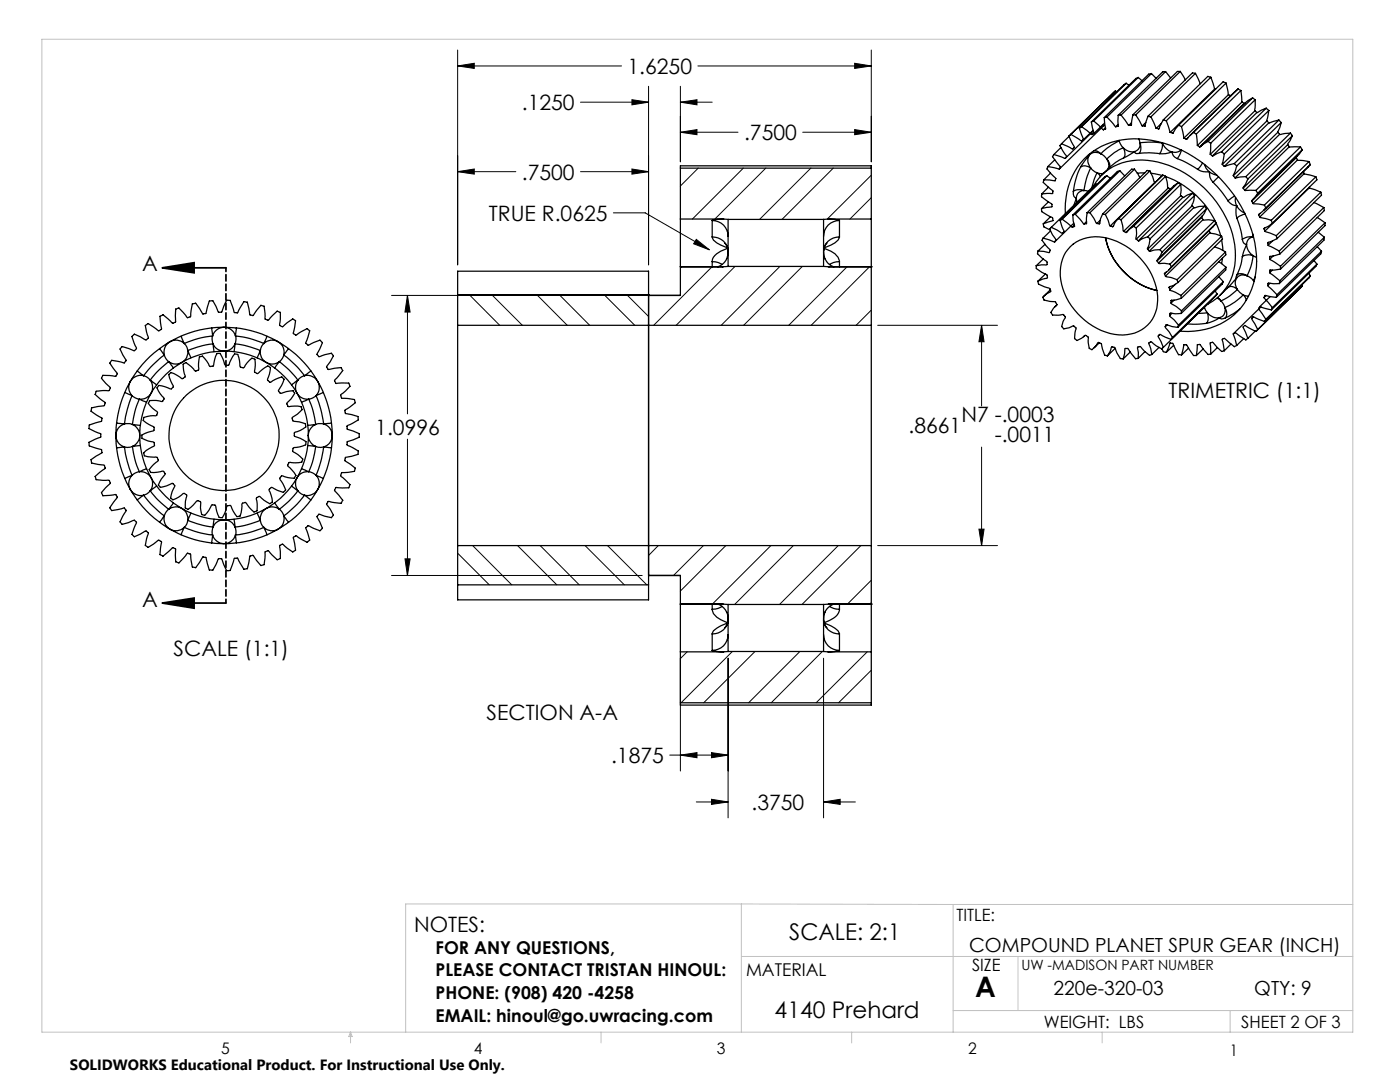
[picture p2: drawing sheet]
<svg xmlns="http://www.w3.org/2000/svg" width="279mm" height="216mm" viewBox="0 0 279 216" stroke-linecap="round" stroke-linejoin="round" font-family="sans-serif">
<g fill="none" stroke="#c0c0c0" stroke-width=".2">
<path d="M8.4 7.8h261.6v198.2h-261.6zM148 180.4v25.6M148 180.4h-67v25.6M148 190.9h122M148 180.4l42.2 .1M190.2 180.5v25.5M190.2 180.5h79.8M203.2 190.9v10.7M70 206v2.1M70 206l.3 .8h-.7zM119.9 206v2.1M170 206v2.1"/>
<path d="M190.2 201.6h79.8M220 206v2.1M245.5 201.6v4.4"/>
</g>
<path d="M32.4 53.4h12.7M32.4 53.4l6.3-1v2zM32.4 120.3h12.7M32.4 120.3l6.3-1v2.1z" fill="none" stroke="#000" stroke-width=".35"/>
<g fill="none" stroke="#000" stroke-width=".2">
<path d="M91.3 10v42.8M91.3 13.2h32.7M91.3 13.2l3.4-.6v1.1zM126.1 19.9l3.3 .5-3.3 .5zM129.4 17.2v35.6M135.8 17.2v15.1M139.3 13.2h34.6M170.6 12.6l3.3 .6-3.3 .5zM173.9 10v22.3M91.3 34.3h11.6M91.3 34.3l3.4-.6v1zM115.9 34.3h13.5"/>
<path d="M115.9 20.4h13.5M126.1 33.7l3.3 .6-3.3 .4zM135.8 20.4h6.3M135.8 26.4h11.5M135.8 20.4l3.3-.5v1zM135.8 26.4l3.3-.5v1zM139.3 33.5l-3.5 3.6M148.3 33.5l-10.1 10.2M152.8 33.5l-10.1 10.2M160.2 26.4h13.7M161.8 33.5l-10.2 10.3M166.3 33.5l-10.2 10.3"/>
<path d="M170.6 25.9l3.3 .5-3.3 .5zM173.9 35l-8.8 8.7M173.9 39.4l-4.3 4.3M78.1 58.9h50.1M81.3 58.9v23.7M81.3 58.9l.5 3.4h-1zM93.7 58.8l6 6.1M98.2 58.8l6 6.1M107.2 58.8l6 6.1M111.7 58.8l6 6.1M120.6 58.8l6.1 6.1M122.4 42.5h6.4l12.8 7.3"/>
<path d="M125.1 58.8l4.3 4.3M139 47.8l2.6 2-3.2-1.2zM142.1 53.2l-11.6 11.7M146.7 53.2l-11.8 11.7M155.6 53.2l-11.7 11.7M160.1 53.2l-11.7 11.7M169.1 53.2l-11.7 11.7M173.5 53.2l-11.6 11.7M173.9 61.9l-3 3M175.2 64.9h23.9M195.9 64.9l.5 3.3h-1zM195.9 64.9v16.1"/>
<path d="M81.3 87.6v27.2M195.9 89.2v19.7M78.1 114.8h50.1M80.8 111.5h1l-.5 3.3zM91.3 110.4l6.3 6.3M94.3 108.9l7.8 7.8M103.3 108.9l7.8 7.8M107.8 108.9l7.8 7.8M116.8 108.9l7.8 7.8M121.2 108.9l7.9 7.8M131.4 108.9l-2 1.9M140.4 108.9l-6 5.9"/>
<path d="M144.9 108.9l-9.1 9M153.8 108.9l-11.6 11.6M158.3 108.9l-11.7 11.7M167.3 108.9l-11.7 11.7M171.8 108.9l-11.7 11.7M173.9 115.8l-4.8 4.7M175.2 108.9h23.9M195.4 105.6h1l-.5 3.3zM135.8 131.3v22.5M137.1 130.1l-1.3 1.3M145.3 131.3v31.9M146.2 130l-10.3 10.2"/>
<path d="M150.7 130l-10.3 10.2M159.6 130l-10.2 10.2M164.1 130l-10.2 10.2M164.4 131.3v31.9M173.1 130.1l-10.2 10.1M173.9 120.3l-.3 .2M173.9 133.7l-6.5 6.5M133.7 150.7h11.6M135.8 150.7l3.3-.5v1zM142 159.5l3.3 .5-3.3 .5zM142 150.2l3.3 .5-3.3 .5zM139 160h6.3"/>
<path d="M164.4 160h6.3M164.4 160l3.3-.5v1z"/>
</g>
<path d="M45.1 53.4v66.9" fill="none" stroke="#000" stroke-width=".35" stroke-dasharray="1.3 .6" stroke-dashoffset=".5"/>
<g fill="#000">
<path d="M32.4 53.4l6.3-1v2zM32.4 120.3l6.3-1v2.1z"/>
<path d="M81.3 58.9l.5 3.4h-1zM80.8 111.5h1l-.5 3.3zM142 159.5l3.3 .5-3.3 .5zM164.4 160l3.3-.5v1zM135.8 150.7l3.3-.5v1zM142 150.2l3.3 .5-3.3 .5zM139 47.8l-.6 .8 3.2 1.2zM91.3 34.3l3.4-.6v1zM126.1 33.7l3.3 .6-3.3 .4zM126.1 19.9l3.3 .5-3.3 .5zM135.8 20.4l3.3-.5v1zM135.8 26.4l3.3-.5v1zM170.6 25.9l3.3 .5-3.3 .5zM91.3 13.2l3.4-.6v1.1zM170.6 12.6l3.3 .6-3.3 .5zM195.9 64.9l.5 3.3h-1zM195.4 105.6h1l-.5 3.3z"/>
</g>
<g fill="none" stroke="#000" stroke-width=".25">
<path d="M222.6 18.1l-.4 .4M222.6 18.1l-9.3 9.1M222.6 18.1l.3 .2M224.8 16.6l-9.4 9M224.8 16.6l-8.9 8.7M224.8 16.6l.5 .4M227.2 15.5l-.5 .1-8.9 8.7M227.2 15.5l-8.9 8.6M227.2 15.5l.7 .6M229.8 14.7l.9 .9M229.8 14.7l-.5 .1-8.9 8.7M229.8 14.7l-8.9 8.7"/>
<path d="M232.6 14.3l1 1.3M232.6 14.3h-.5l-8.9 8.7M232.6 14.3l-8.9 8.7M235.5 14.3l1.1 1.6M235.5 14.3h-.5l-8.9 8.6M235.5 14.3l-8.8 8.6M238.6 14.6l.9 2.1M238.6 14.6l-.6-.1-8.9 8.7M238.6 14.6l-8.9 8.7M241.7 15.4l.7 2.3M241.7 15.4l-.6-.2-8.9 8.7M241.7 15.4l-8.9 8.7"/>
<path d="M242.4 17.7l.2 .1M242.4 17.7l-8.9 8.7M244.7 16.6l.5 2.3M244.7 16.6l-.6-.3-8.9 8.7M244.7 16.6l-8.9 8.7M245.2 18.9l.4 .2M245.2 18.9l-8.9 8.7M246.4 18.3l-8.9 8.7M247.1 17.7l.5 .4M247.1 17.7l-8.9 8.7M247.1 17.7l-.6 .6M247.6 18.1l.3 2.3"/>
<path d="M247.6 18.1l-8.8 8.6M250 19.5l.5 .4M250 19.5l-1.3 .9-9 8.8M250 19.5l-8.9 8.7M250.5 19.9l-.1 2.2M250.5 19.9l-8.9 8.7M135.8 33.5v-.4h38.1v.4M207.9 38.7v.6l1.9 1.3 .1 .6-2 .4M208.3 35.9l-.1 .5 1.9 1.7v.3l-.1 .2-2.1 .1M209.1 33.2l-.1 .5 1.7 1.9-.1 .4-2.3-.1M209.1 33.2l2.3 .5M209.2 37.4l-1.3 1.3"/>
<path d="M209.7 34.5l-1.4 1.4M210.3 30.8l-.3 .5 1.6 1.9-.2 .5M210.3 30.8l2.3 .8M210.5 31.9l-1.4 1.3M211.7 29.4l-1.4 1.4M211.8 28.7l-.3 .4 1.4 2.1-.3 .4M213.3 27.2l1.1 2.2-.4 .3-2.2-1M213.3 27.2l.4-.4 2.2 1.3M213.4 27.2l-1.6 1.5M214.2 38.2v.1a.98 .98 0 0 0 .6 1.2M214.8 39.5l.1 .8M214.8 39.5l-.5 1.4"/>
<path d="M215.4 25.6l.8 2.3M215.7 33.3a15 15 0 0 0-1.5 4.9M215.7 33.3a1.71 1.71 0 0 1 2 .2M215.9 25.3l-.5 .3M215.9 25.3l2 1.5M216.2 27.9l-.3 .2M216.3 27.8l-.4 .3M216.3 38a2.16 2.16 0 0 0-2.1 .2M216.3 38l.9 .2M216.3 38a1.45 1.45 0 0 0-1.5 1.5M217.4 31l-1.7 2.3M217.4 31a2.11 2.11 0 0 0 .3 2.5"/>
<path d="M217.4 30.8v.2M217.7 33.5l.7 .7 .5 .3M217.7 33.5a14 14 0 0 0-1.4 4.5M217.8 24.3l.5 2.3M218.2 26l-2 1.9M218.2 37.2a10.6 10.6 0 0 1 10.8-5.2 20.9 20.9 0 0 1 16.6 13.5 13.3 13.3 0 0 1-.9 12 9.9 9.9 0 0 1-3.7 3.2M218.2 26.1l-5.6 5.5M218.3 24.1l-.5 .2M218.3 24.1l1.9 1.8M218.3 26.6l-.4 .2M218.3 26.5l-.4 .3M218.3 30.1l.7 .1 .7 .5"/>
<path d="M218.9 34.5l.7 .1h.6M218.9 34.5l.7 .7M218.9 34.5l-.6 1.4-.4 1.5M218.9 36.8l-.2-.1-8.9 8.7M219.7 30.7l.6 .4 .6 .7M219.7 30.7a1.72 1.72 0 0 0-2.3 .3M220 25h.3l-8.9 8.7M220.4 23.5l.3 2.2-.5 .2M220.5 24.6l-2.2 2M220.6 25.5l-.4 .4M220.9 31.8a1.83 1.83 0 0 1 .2 1.9M220.9 35.1l-.4 .2-8.9 8.7"/>
<path d="M220.9 31.8a1.34 1.34 0 0 1 .4 1.7M220.9 35.1l-8.9 8.6M220.9 35.1l.7 .5M220.9 23.4l-.5 .1M220.9 23.4l1.8 1.9M223.1 25.2l-.4 .1M223.1 25.2h.1M223.1 24.8l-.4 .5M223.2 23l-.1 2.2M223.3 28l.1 .1M223.4 28.1l.2 .5 .6 .9M223.4 28.1a12 12 0 0 0-3.7 2.6"/>
<path d="M223.5 34.1l1 1M223.5 34.1l-.5 .1-8.9 8.7M223.5 34.1l-8.9 8.7M223.7 23h-.5M223.7 23l1.6 2M224.2 29.5a2.34 2.34 0 0 0 2.3 .7M224.2 29.5a1.91 1.91 0 0 1 .1 2M224.2 29.5a10.1 10.1 0 0 0-3.3 2.3M224.3 31.5a9.8 9.8 0 0 0-2.9 1.9l-1.5 1.5M225.3 25h.4M225.8 25h-.1M225.8 24.5l-.5 .5"/>
<path d="M226.1 22.9l-.4 2.1M226.1 22.9h.6M226.4 33.8h-.6l-8.8 8.6M226.4 33.8l1.1 1.7M226.4 33.8l-8.9 8.6M226.5 30.2l-2.2 1.3M226.5 30.2l.1 .4h.7M226.7 22.9l1.3 2.2M227.3 27.7l.2 .8M227.3 30.6a13.1 13.1 0 0 1 4.1 .1M227.5 28.5a2.16 2.16 0 0 1-.2 2.1M227.5 28.5a15.9 15.9 0 0 1 4.5 0"/>
<path d="M227.5 28.5a1.53 1.53 0 0 1-1 1.7M228 25.1l.5 .1M228.5 34.5l-1.5 .1M228.5 25.1v.1M228.7 24.4l-.7 .7M229.1 23.2l-.6 2M229.1 23.2l.6 .1M229.5 34.1l-.5-.1-8.9 8.7M229.5 34.1l1 2.3M229.5 34.1l-8.9 8.7M229.7 23.3l1.1 2.3M229.7 34.6l2.3 .4"/>
<path d="M230.5 36.4l-8.9 8.7M230.5 36.4h.1M230.8 25.6l.4 .1M231.4 25.6l-.2 .1M231.8 24.6l-1 1M232 28.5h.1M232 28.5a3.1 3.1 0 0 0 1.9 1.8M232 28.5a2.79 2.79 0 0 1-.6 2.2M232.2 23.9l-1 1.8M232.2 23.9l.6 .2M232.6 35.2l-.5-.3-8.9 8.7M232.6 35.2l.6 2.3"/>
<path d="M232.6 35.2l-8.9 8.7M232.7 35.2a17.8 17.8 0 0 1 10.9 11.9M232.8 24.1l.7 2.3M233.2 37.5l.4 .2M233.2 37.5l-8.9 8.6M233.5 26.4l.5 .2M233.9 30.3l-1.3 .4h-1.2M233.9 30.3v.2a1.51 1.51 0 0 0 1 1.1M234.2 26.4l-.2 .2M234.2 37.1l-9.5 9.3M234.9 31.6l1.6 .7 2.5 1.5M235.1 36.5l.6 .3"/>
<path d="M235.1 36.5l-.9 .6M235.1 36.5l-8.9 8.7M235.2 25l-1.2 1.6M235.2 25l.6 .3M235.7 36.8v2.3M235.7 39.1l.4 .3M235.7 29.9l-.9 .5-.9-.1M235.7 36.8l-8.9 8.7M235.7 39.1l-8.9 8.6M235.8 25.3l.5 2.3M235.8 30l-.9 1.6M236.1 39.4l-8.9 8.6"/>
<path d="M236.3 27.6l.4 .2M237.2 27.4l-.5 .4M237.9 38.6l.5 .4M237.9 38.6l-1.8 .8M237.9 38.6l-8.8 8.6M238.2 26.4l-1.5 1.4M238.2 26.4l.6 .3M238.4 39l-.5 2.1M238.4 39l-8.9 8.7M238.8 26.7l.2 2.3M239 29l.4 .3M239 33.8l.1 .1a4.1 4.1 0 0 0 2.3 .4"/>
<path d="M240 32.5l-1 1.3M240.4 32.8l.3 .7 .7 .8M241.1 28.2l-1.7 1.1M241.1 28.2l.5 .4M241.4 34.3v.2a2.29 2.29 0 0 0 .7 1.9M241.4 34.3l.8 .5 .6 .1M241.5 30.8l.5 .3M241.6 28.6l-.1 2.2M242.1 36.4l1.6 1.7 1.4 2M243.2 35.3l-1.1 1.1M243.8 30.3l-1.8 .8M243.8 30.3l.5 .4"/>
<path d="M243.9 32.8l.4 .4M244.3 30.7l-.4 2.1M246.1 35.1l.4 .4M246.3 32.6l-2 .6M246.3 32.6l.5 .5M246.4 39.1l-1.3 1M246.6 39.4l-.1 .7 .3 .9M246.8 33.1l-.7 2M247.9 20.4l.4 .2M247.9 20.4l-8.9 8.6M248.1 37.5l.3 .5M248.3 20.6l-8.9 8.7"/>
<path d="M248.4 38h2.2M248.5 20.6h-.2M248.6 35.2l-2.1 .3M248.6 35.2l.4 .5M249 35.7l-.9 1.8M250.4 22.1l.5 .3M250.4 22.1l-8.9 8.7M250.6 38l.4 .6M250.9 22.4l-8.9 8.7M251 38.6l-1.2 1.5M252.7 21.6l.5 .4M252.7 21.6l-1.8 .8"/>
<path d="M252.7 21.6l-8.9 8.7M252.8 24.1l.4 .4M252.8 24.1l-8.9 8.7M253.2 22l-.4 2.1M253.2 22l-8.9 8.7M253.2 24.5l-8.9 8.7M255 26.4l.4 .4M255 26.4l-8.9 8.7M255.2 24l.5 .4M255.2 24l-2 .5M255.2 24l-8.9 8.6M255.4 26.8l-8.9 8.7"/>
<path d="M255.7 24.4l-.7 2M255.7 24.4l-8.9 8.7M257 28.9l.3 .4M257 28.9l-8.9 8.6M257.3 29.3h2.2M257.3 29.3l-8.9 8.7M257.5 26.6l.4 .5M257.5 26.6l-2.1 .2M257.5 26.6l-8.9 8.6M257.9 27.1l-.9 1.8M257.9 27.1l-8.9 8.6M258.7 31.4v.1"/>
<path d="M258.7 31.5l.2 .4M258.7 31.5l-8.9 8.6M258.9 31.9l2.3 .3M258.9 31.9l-8.9 8.7M259.5 29.3l.4 .6M259.5 29.3l-8.9 8.7M259.9 29.9l-.6 .8-9.3 9.1M259.9 29.9l-8.9 8.7M260.1 34.3l.2 .3M260.3 34.6l2.3 .7M260.3 34.6l-8.9 8.7M261.1 33.3l-8.9 8.7"/>
<path d="M261.2 32.2l.3 .6M261.2 32.2l-8.9 8.7M261.3 37.4v.1M261.3 37.5l2.3 .8M261.3 37.5l-8.9 8.6M261.5 32.8l-8.9 8.7M261.5 32.8l-.4 .5M262.6 35.3l.2 .6-8.9 8.7M262.6 35.3l-8.9 8.7M263.6 38.3l.1 .6-8.9 8.7M263.6 38.3l-8.9 8.7M91.3 58.8v-4.7h38.1v4.7"/>
<path d="M91.3 58.8h.1M91.3 58.8v6.1M91.3 58.8h38.1M129.4 58.8v57.9M129.4 58.8h.1M135.8 53.2h.1M135.8 43.7v9.5M135.8 53.2h8.6M135.8 53.2v5.7h-6.4M135.8 43.7v-10.2h38.1v10.2M135.8 43.7l9.5 .1M142.1 44v3.3"/>
<path d="M142.1 44a3.1 3.1 0 0 1 3.2 3.1M142.1 47.3v.1a4.3 4.3 0 0 0 3.1 2.1M142.1 52.2v1M142.1 47.3a3.1 3.1 0 0 1 3.2 2.7M142.1 52.2a3.3 3.3 0 0 1 2 .6M144.4 43.7l-2 .2-.3 .1M144.6 48.5l.5 .6 .2 .9M145.2 49.5a4.5 4.5 0 0 0-3 2.2l-.1 .5M145.3 50.3a3 3 0 0 1-2 2.9M145.3 50.3v2.9M145.3 47.1v3.2M145.3 43.8v3.3"/>
<path d="M145.3 53.2h-1.1M145.3 53.2h19.1M145.3 43.8h19.1M145.3 50v.2M164.4 50.3a2.95 2.95 0 0 0 2 2.9M164.4 49.5a5.8 5.8 0 0 1 2.9 1.8l.2 .9M164.4 43.8v3.3M164.4 47.1v3.2M164.4 50.3v2.9M164.4 53.2h1.1M165 48.5l-.4 .5-.2 1.1M165.2 43.7h.6a2.26 2.26 0 0 1 1.7 .3"/>
<path d="M165.3 53.2h8.6M167.5 44v3.3M167.5 44a3.1 3.1 0 0 0-3.1 3.1M167.5 47.3a3 3 0 0 0-3.1 2.9M167.5 52.2v1M167.5 47.3a2.27 2.27 0 0 1-1.7 1.6l-1.3 .6M167.5 52.2a3.3 3.3 0 0 0-1.9 .6M173.9 43.7v9.5M173.9 53.2h.1M173.9 53.2v11.7M173.9 43.7l-9.5 .1M206.8 53v.6l2.2 1.3 .1 .5-2 .7"/>
<path d="M207.1 56.1l.2 .6 2.2 .9 .2 .4v.2l-.8 .4-.8 .7 .3 .6 2 .3a.67 .67 0 0 1 .4 .8 2.52 2.52 0 0 0-1 1.4l.3 .5 1.9-.1a.67 .67 0 0 1 .6 .7 2.83 2.83 0 0 0-.7 1.7l.3 .3a2.85 2.85 0 0 0 1.9-.4 .73 .73 0 0 1 .6 .6l-.2 1.9 .4 .3 1-.4 .5-.5a.66 .66 0 0 1 .8 .5v.8l.2 1.2 .4 .2a2.38 2.38 0 0 0 1.2-1.3 .63 .63 0 0 1 .9 .4l.6 2 .5 .2M207.2 50.1l-.2 .5 2 1.7v.3l-.1 .2-2.1 .2M207.9 41.6v.6l2.1 1.2 .1 .6-1.9 .7M208.2 47.5l-.2 .4 1.5 1.9v.5l-.2 .1-2.1-.3M208.2 47.5l2.3 .8M208.2 44.7l.1 .6 1.3 .6M208.2 51.7l-1.4 1.3M208.6 48.8l-1.4 1.3M208.6 54.7l-1.5 1.4M209.2 40.3l-1.3 1.3M209.6 57.8l-1.3 1.3M209.7 46.1l-1.5 1.4"/>
<path d="M209.7 43.3l-1.5 1.4M209.8 45.4l-.3 .3 1.2 2.2-.2 .4M209.8 45.4l2.3 1.1M211.6 44l.8 2.2-.3 .3M212 43.7l-.4 .3M212 43.7l2 1.6M212.4 46.2l-.3 .3M212.6 42.6a13.5 13.5 0 0 1 9.2-14.2 20.3 20.3 0 0 1 16.5 3 26.4 26.4 0 0 1 12.5 19.5 13.8 13.8 0 0 1-7.2 13.7 15.6 15.6 0 0 1-8.1 1.5M213.6 49.2a8.3 8.3 0 0 1 9.3-1 13.3 13.3 0 0 1 8.1 11.7 7 7 0 0 1-8.6 6.8 13.5 13.5 0 0 1-10.8-12.5 7.3 7.3 0 0 1 2-5zM214.1 42.9l.3 2.3M214.3 44.5l-3.8 3.8M214.4 45.2l-.4 .1"/>
<path d="M214.4 44.9l-.4 .4M214.5 45.2h-.1M214.6 42.8l-.5 .1M214.6 42.8l1.8 1.9M216.8 44.6l-.4 .1M216.9 44.6h-.1M216.9 44.2l-.5 .5M217 42.4l-.2 2.2M217 42.4h.5M217.5 42.4l1.4 2.2M218.9 44.6l.5 .1M219.5 44.5l-.1 .2"/>
<path d="M219.6 44l-.7 .6M220.1 42.7l-.7 2M220.1 42.7l.5 .1M220.6 42.8l1 2.3M220.6 47.4a13.8 13.8 0 0 0 10.3 10.6 13.8 13.8 0 0 1-10.3-10.6zM221.6 45.1l.4 .1M222.2 45l-.2 .2M223.7 43.9l-.5-.3a2.67 2.67 0 0 0-1 1.5l-.2 .1M223.7 43.9l.6 2.2M224.3 46.1l.4 .3M226.2 45.2l-1.5 1.2M226.2 45.2l.6 .3"/>
<path d="M226.8 45.5v2.2M226.8 47.7l.4 .3M229 49.7l.4 .4M229.1 47.2a3 3 0 0 0-1.8 .9l-.1-.1M229.1 47.2l.4 .5M229.5 47.7l-.5 2M230.9 52.1l.3 .4M231.2 52.5l2.3 .2M231.5 49.8l-2.1 .3M231.5 49.8l.4 .5M231.9 50.3l-1 1.8M232.4 54.6l.2 .5"/>
<path d="M232.6 55.1l2.3 .7M232.8 54.3l-.4 .3M233.3 57.4l.1 .4M233.4 57.8l2.3 1.1M233.5 52.7l.3 .5M233.5 57.2l-.2 .2M233.8 53.2l-1.4 1.4M233.8 59.9l-.1 .1M234.3 59.9l-.6 .6M234.6 56.7l-1.2 1.1M234.9 55.8l.2 .6M235.1 56.4l-1.8 1"/>
<path d="M235.7 58.9l.1 .6M235.8 59.5l-2.1 .5M237.9 41.1l.4 .3M237.9 41.1l-8.9 8.6M238.3 41.4l-8.9 8.7M239.8 43.4l.3 .4M239.8 43.4l-8.9 8.7M239.9 43.1l-.1 .3M240.1 43.8l2.3 .2M240.1 43.8l-8.9 8.7M240.4 41.1l-2.1 .3M240.4 41.1l.4 .5"/>
<path d="M240.4 41.1l-8.9 8.7M240.8 41.6l-.7 1.4-9 8.7M240.8 41.6l-8.9 8.7M241.3 46l.2 .4M241.5 46.4l2.3 .7M241.5 46.4l-8.9 8.7M242.4 44l.3 .6M242.4 44l-8.9 8.7M242.4 49.2l2.2 1.1M242.5 58l.4 .7M242.7 44.6l-9.5 9.3M242.7 44.6l-8.9 8.6"/>
<path d="M242.9 58.7l-9.2 9M242.9 58.7l-8.9 8.6M242.9 59.5l.8 .5M243 59.4l.7 .6M243.2 52.2l1.5 1.1M243.2 55.2l.9 1M243.8 47.1l.2 .6-8.9 8.7M243.8 47.9l.3 2.1M243.8 47.1l-8.9 8.7M244 51.5l-.2 1.1M244.1 56.2l-.2 .5-8.8 8.6M244.1 56.2l-8.9 8.7"/>
<path d="M244.6 50.3l.1 .5-8.9 8.7M244.6 50.3l-8.9 8.6M244.7 53.3l-.1 .6-8.9 8.6M244.7 53.3l-8.9 8.7M244.9 57.5l-1.4 1.4M245.1 40.1v.1a2.01 2.01 0 0 0 1.7 .8M245.1 57.4a1.47 1.47 0 0 1 1.8 .3M245.1 57.4l-.2 .2M246.8 41l-.1 1.3 .1 1.2M246.8 55.5l-1.7 1.9M246.8 41l.6 .9 1 .6M246.8 55.5a2.06 2.06 0 0 0 .1 2.2"/>
<path d="M246.8 43.5a15.6 15.6 0 0 1 1.1 4.3M246.8 54.9l-.1 .6h.1M246.8 54.9a1.76 1.76 0 0 1 2.1 .1M246.9 57.7l.6 .7 .6 .4M246.9 57.7a10.1 10.1 0 0 1-3.2 2.3M247.9 47.8l.1 .1a.91 .91 0 0 0 .8 .9M247.9 51.2a10.2 10.2 0 0 1-1.1 3.7M248.1 58.8l1.1 .3M248.1 58.8a11.2 11.2 0 0 1-3.7 2.6M248.1 58.8l.4 .5 .2 .6M248.5 42.7l-1 .4-.7 .4M248.8 48.8l-.9 2.4"/>
<path d="M248.8 48.8a2.74 2.74 0 0 0 1.3 2.2M248.9 55l.8 .5 .5 .5M248.9 55a1.68 1.68 0 0 0-2.1 .5M249.8 40.1l.2 .5M250 46.6l.1 .7M250 40.6l2.3 .3M250.1 47.3a2.71 2.71 0 0 0-2.2 .5M250.1 51l.7 .4M250.1 47.3a1.45 1.45 0 0 0-1.3 1.5M250.1 51a2.38 2.38 0 0 0-2.2 .2M250.1 51a11.1 11.1 0 0 1-1.2 4M250.1 47.3h.1"/>
<path d="M250.2 56l.1 .2M250.2 56l.1 .1M250.5 55.2l-.3 .8M251.2 42.9l.2 .4M251.4 43.3l2.3 .7M251.5 42.6l-.3 .3M252.3 59.4l1.6 2M252.3 45.6l.1 .5M252.3 40.9l.3 .6M252.4 46.1l2.3 .9M252.4 45.5l-.1 .1M252.6 41.5l-1.4 1.4"/>
<path d="M252.7 59l-.4 .4M253 57l1.8 1.8M253 48.5l.1 .4M253.1 56.6h2.2M253.1 56.6l-.1 .4M253.1 48.9l2.2 1.2M253.1 48.4l-.1 .1M253.2 56.5l-.1 .1M253.4 51.2v.5M253.4 54.4l2 1.6M253.4 51.7l2.2 1.4M253.4 53.9v.5"/>
<path d="M253.5 51.2h-.1M253.5 53.9h-.1M253.5 56.5l-.5 .5M253.5 59.2l-2.1 2M253.7 44l.2 .6M253.9 44.6l-1.6 1M253.9 53.9l-.5 .5M254 48l-.9 .9M254.1 51.1l-.7 .6M254.7 59.3l-2.3-.4-.1 .5M254.7 47l.1 .6M254.8 58.8l-.1 .5"/>
<path d="M254.8 47.6l-1.8 .9M255.3 50.1l.1 .6M255.4 50.7l-2 .5M255.4 56l-.1 .6M255.6 53.1v.6M255.6 53.7l-2.2 .2M259.8 56.9l.1 .2M259.9 57.1l-9.3 9M259.9 57.1l-8.9 8.7M261.2 54.5l.3 .5M261.5 55l-.3 .5-8.9 8.6M261.5 55l-8.9 8.7"/>
<path d="M262.2 40.4l2 1M262.2 52l.6 .7M262.8 52.7l-.2 .5-8.9 8.6M262.8 52.7l-8.9 8.7M262.9 43.4l1.5 1.1M262.9 49.2l.8 .9M263.1 46.4l1.2 .9M263.7 50.1l-.1 .6-8.9 8.6M263.7 50.1l-8.9 8.7M264.2 41.4l.1 .6-8.9 8.7M264.2 41.4l-8.9 8.7M264.3 47.3l-.1 .6-8.9 8.7"/>
<path d="M264.3 47.3l-8.9 8.7M264.4 44.5v.5l-8.8 8.7M264.4 44.5l-8.8 8.6M24.9 78.3l1.5 .7M26.3 67.1l.5-.4 2.3 1.1 .3-.1 .2-.4-.6-2.4 .6-.3 2 1.4 .5-.2 .1-.3-.3-2.4 .6-.3 2 1.7 .4-.2 .2-.1v-2.5l.6-.2 1.8 1.9 .5-.2 .4-2.6 .7-.1 1.3 2.1h.6l.8-2.5 .7-.1 1.1 2.3h.6l1-2.4h.4h.3l.9 2.5 .7-.1 1.2-2.1 .7 .1 .4 2.5 .3 .1h.5l1.5-2 .6 .2 .2 2.5 .5 .3 1.9-1.8 .6 .2-.1 2.6 .7 .3 1.9-1.6 .6 .4-.4 2.6 .5 .3 2.2-1.3 .5 .4-.8 2.3 .5 .6 2.4-1 .1 .1 .3 .4-1 2.3v.1l.4 .4 2.4-.7 .4 .5-1.3 2.2 .1 .3 .3 .2 2.5-.4 .3 .6-1.7 2 .3 .5 .1 .1 2.5-.1 .1 .4 .1 .3-1.8 1.7v.2l.3 .5 2.4 .2 .2 .7-2 1.4v.5l.1 .3 2.4 .5 .1 .7-2.1 1.1-.1 .7 2.4 .9v.7l-2.4 .9v.4l.1 .4 2.1 1.1-.1 .7-2.4 .5-.2 .5 .1 .3 2 1.4-.1 .6-1.4 .3h-1.1l-.3 .6 1.8 1.8-.1 .3-.1 .3h-2.5l-.1 .1-.3 .5 1.7 1.9-.3 .6-2.5-.4-.2 .2-.2 .4 1.3 2.2-.4 .5-2.4-.7-.4 .5 1 2.3-.3 .4-.1 .1-2.4-1-.5 .5 .8 2.4-.5 .4-2.2-1.3-.5 .3 .4 2.6-.6 .3-1.9-1.5-.7 .2 .2 2.6-.4 .2-.3 .1-1.9-1.8-.5 .3-.2 2.5-.6 .2-1.5-2h-.5l-.3 .1-.4 2.5-.7 .1-1.2-2.2h-.7l-.9 2.4-.3 .1h-.4l-1-2.4h-.6l-1.1 2.3-.7-.1-.8-2.5h-.6l-1.3 2.1-.7-.2-.3-2.4-.6-.3-1.8 1.9-.6-.2v-2.5l-.2-.2-.5-.1-1.9 1.7-.6-.3 .3-2.5-.1-.2-.5-.2-2 1.4-.6-.4 .6-2.4-.2-.3-.3-.2-2.3 1.2-.5-.5 .9-2.4-.4-.4-2.4 .8-.4-.5 1.2-2.3-.5-.4-2.4 .5-.4-.6 1.5-2-.2-.5-.2-.1-2.5 .2-.3-.6 1.8-1.9-.3-.6-2.5-.1-.2-.6 2-1.7-.3-.6-2.4-.4-.1-.7 2.1-1.3v-.4l-.2-.3-2.3-.7-.1-.7 2.4-1.1v-.7l-2.4-1 .1-.7 2.3-.7 .2-.4v-.3l-2.1-1.3 .1-.7 2.4-.4 .3-.6-2-1.7 .2-.6 2.6-.2 .2-.6-1.8-1.8 .1-.2 .2-.4 2.5 .2 .2-.1 .2-.5-1.5-2 .4-.6 2.4 .5 .5-.5-1.2-2.3 .4-.5 2.3 .9 .5-.4zM26.4 79a20.9 20.9 0 0 0-1.6 5.6M26.4 79l.6 .4 .8 .3M27.4 74l1.2 1M27.8 79.7l1.4 .6M27.8 79.7a17.1 17.1 0 0 0-1.4 5M28.6 75a2.39 2.39 0 0 0-2.6 1.1 2.39 2.39 0 0 0 .4 2.9M28.6 75l.8 .3 .6 .5"/>
<path d="M30 75.8a2.4 2.4 0 0 1 .1 2.7 2.4 2.4 0 0 1-2.3 1.2M30 75.8l1.3 1M31.9 69.5l.9 1.3M32.8 70.8a20.4 20.4 0 0 0-4.2 4.2M32.8 70.8l.3 .8 .6 .5M33.7 72.1l.9 1.3M33.7 72.1a18.2 18.2 0 0 0-3.7 3.7M33.7 74.7l.4-.4 2.3 1.3 .6-.5-.3-1.1-.2-1.3 .6-.3 1.1 .8 .7 .8 .7-.2 .2-2.6 .6-.2 .9 1.1 .6 1h.6l.5-1.9 .4-.7h.5l.6 1.2 .4 1.1 .7 .1 .8-1.7 .4-.6h.2l.4 .1 .4 1.3 .1 1.2 .8 .1 .6-.9 1-.9 .6 .2v1.3l-.1 1.2 .2 .2 .5 .1 .9-.8 1-.7 .5 .3-.1 1.4-.4 1.1 .5 .5 2.3-1.1 .4 .4a5 5 0 0 1-1 2.3l.4 .6 1.2-.4 1.3-.1 .2 .4 .1 .1-.3 .6-1.1 1.2-.1 .3 .3 .5 1.1-.1 1.4 .1 .2 .6-1 1-.8 .5a.53 .53 0 0 0 .2 .9l1 .1 1.3 .4v.6l-1.1 .7-1.1 .4-.1 .7 2.4 1.1-.1 .7-1.2 .4-1.2 .2-.2 .6 1.5 1.1 .5 .5v.2l-.2 .4-2.6 .2-.2 .6 .9 .8 .8 1.1-.4 .5-1.3-.1-1.1-.4-.2 .2-.3 .4 1.2 2.3-.4 .4-1.3-.4-.9-.5a.57 .57 0 0 0-.7 .6l.6 1.6 .1 .7-.1 .1-.5 .2-1.1-.7-.7-.6a.62 .62 0 0 0-.8 .4l.1 1v1.3l-.3 .2-.3 .1-.5-.5-1-1.3a.59 .59 0 0 0-.9 .3l-.2 1.6-.3 .7-.5 .1-.8-1.1-.4-.9a.61 .61 0 0 0-.9 0l-.2 1-.6 1.2h-.7l-.4-1.3-.3-1.1-.3-.1h-.5l-.5 1-.8 1-.6-.1-.3-1.3 .1-1a.57 .57 0 0 0-.9-.4l-1.7 1.6-.5-.2v-1.4l.3-1.2-.6-.4a5 5 0 0 1-2.3 1.3l-.4-.4 .4-1.2 .4-.9a.53 .53 0 0 0-.6-.7l-.9 .4-1.3 .4-.4-.5 .6-1.2 .7-.9v-.3l-.3-.4-1.9 .3h-.6l-.3-.6 .9-1 .7-.6a.57 .57 0 0 0-.3-.9l-1.6-.1-.7-.2v-.2l-.1-.4 .5-.4 1.4-.8a.58 .58 0 0 0-.1-.9l-1-.2-1.2-.5v-.5v-.2l.6-.3 1.6-.5a.55 .55 0 0 0 .1-.9l-2-1.2v-.4l.1-.2 .7-.2 1.6-.1a.6 .6 0 0 0 .3-.9l-.8-.6-.9-1 .2-.5 1.4-.1 1 .2a.59 .59 0 0 0 .4-.8l-.6-.7-.7-1.2 .4-.5 2.4 .7 .5-.4-.8-1.8zM36.1 67.1l.7 1.4M36.8 68.5a2.37 2.37 0 0 0-2.9-.3 2.37 2.37 0 0 0-1.1 2.6M36.8 68.5a2.05 2.05 0 0 1 .7 1.5M37.5 70a2.38 2.38 0 0 1-1.2 2.3 2.38 2.38 0 0 1-2.6-.2"/>
<path d="M37.5 70l.6 1.4M42.2 65.4l.2 1.6M42.4 67a2.36 2.36 0 0 1 2.3-1.7 2.36 2.36 0 0 1 2.3 1.7M42.4 67a18.5 18.5 0 0 0-5.6 1.5M42.4 67l-.1 .8 .2 .8M42.5 68.6l.2 1.6M42.5 68.6a2.4 2.4 0 0 0 2.2 1.5 2.4 2.4 0 0 0 2.2-1.5M42.5 68.6a18.6 18.6 0 0 0-5 1.4M46.9 68.6l-.2 1.6M46.9 68.6a18.6 18.6 0 0 1 5.1 1.4M47 67a18.5 18.5 0 0 1 5.7 1.5M47 67l.1 .8-.2 .8"/>
<path d="M47.2 65.4l-.2 1.6M52 70l-.7 1.4M52 70a2.36 2.36 0 0 0 1.1 2.3 2.36 2.36 0 0 0 2.6-.2M52.7 68.5a2.38 2.38 0 0 1 2.8-.3 2.38 2.38 0 0 1 1.1 2.6M52.7 68.5a2.05 2.05 0 0 0-.7 1.5M53.3 67.1l-.6 1.4M55.7 72.1l-.9 1.3M55.7 72.1a17.3 17.3 0 0 1 3.7 3.7M56.6 70.8a20.4 20.4 0 0 1 4.2 4.2M56.6 70.8a2.12 2.12 0 0 1-.9 1.3M57.6 69.5l-1 1.3M59.4 75.8l-1.2 1"/>
<path d="M59.4 75.8a2.4 2.4 0 0 0-.1 2.7 2.4 2.4 0 0 0 2.3 1.2M60.8 75a2.41 2.41 0 0 1 2.6 1.1 2.41 2.41 0 0 1-.3 2.9M60.8 75l-.8 .3-.6 .5M61.6 79.7l-1.4 .6M61.6 79.7a17.1 17.1 0 0 1 1.4 5M62.1 74l-1.3 1M63.1 79a20.9 20.9 0 0 1 1.5 5.6M63.1 79l-.7 .4-.8 .3M64.5 78.3l-1.4 .7M91.3 64.9v44M91.3 64.9h82.6M173.9 64.9v44"/>
<path d="M210.9 60.8l-.4 .5M216.5 67l-.2 .2M219.4 68.4l-1 1M221 71l.5-.9 .3-.7a.53 .53 0 0 1 .8 .2l.3 .8 .7 1.1 .6 .1M222.6 69.5l-1.6 1.5M225.6 70.2l-1.4 1.4M227.2 71.5l-.6 .1-1.5-2.1h-.6l-.3 2.1M228.5 70.2l-1.3 1.3M229.9 70.7l-.5 .2-1.8-1.7h-.4l-.2 .2 .2 1v1.1M231.2 67l.3-.3 2.2 1M231.2 67l1 2.3M231.3 69.3l-1.4 1.4"/>
<path d="M231.5 66.7l-.3 .3M231.9 69.6l.3 .6 .6 .1M232.2 69.3l-.4 .3-1.1-.6-1-.8-.4 .2 .6 2.3M232.6 65.2l1.4 2.1M232.7 64.8l2.4 .5M232.7 64.8l-.1 .4M232.8 70.3l.7-1.8h.5l1.2 2.3h.6M232.8 64.8h-.1M232.9 64.8l-.3 .4M233.4 63l1.8 1.9M233.5 62.5h2.2M233.5 62.5l-.1 .5"/>
<path d="M233.6 62.5h-.1M233.7 60v.5M233.7 60.5l2.1 1.5M233.9 62.5l-.5 .5M234 67.3l-.3 .4M234.2 68.9l-1.4 1.4M235.2 64.9l-.1 .4M235.8 62l-.1 .5M235.8 70.8l.4-1.9 .5-.1 1.5 2.1h.6M237.2 69.5l-1.4 1.3M240.1 69.6l-1.3 1.3M240.4 61.3l.5 1.1"/>
<path d="M240.8 64.5l-2 .2-1.8-.1M240.9 62.4a2.44 2.44 0 0 0 2.6 1M240.9 62.4a2.16 2.16 0 0 1-.1 2.1M240.9 62.4l-1.8 .1M241.1 60.6l-8.9 8.7M241.6 70.7h-.5l-1.6-1.9h-.5h-.1l-.1 2.1M243 69.4l-1.4 1.3M243.5 63.4l-1.4 .7-1.3 .4M243.5 63.4l.3 .2 .7-.2M243.7 60l.6 .9 .1 .5M244.3 70l-.5 .1-1.7-1.7-.3-.1-.3 .1 .1 2.3M244.4 61.4a1.74 1.74 0 0 1 .1 2"/>
<path d="M244.4 61.4a1.52 1.52 0 0 1-.9 2M245.7 68.7l-1.4 1.3M246.1 66.6l.5-.2 2 1.4 .4-.3M246.1 66.6l.7 2.3M246.8 68.9l-.5 .3-1.9-1.7-.3 .1-.2 .2 .4 2.2M247.5 61.6l-1.3 1-1.7 .8M248.2 67.6l-1.4 1.3M249.8 63.5l.4-.3 2.1 .9M249.8 63.5l1.2 2.3M250.1 63.2l-.3 .3M250.5 66.1l-1.5 1.4M250.6 66.1l-2.1-1.2-.2 .1-.2 .3 .9 2.2"/>
<path d="M251 65.8l-.4 .3M251.2 61.6l1.4 2.1M251.4 61.2l2.3 .6M251.4 61.2l-.2 .4M251.6 61.2l-.4 .4M251.6 61.2l-5.5 5.4M252.6 63.7l-.3 .4M253.9 61.4l-.2 .4M23.2 84.4l1.6 .2M24.8 89.2l-1.6 .2M24.8 84.6a2.39 2.39 0 0 0-1.7 2.3 2.39 2.39 0 0 0 1.7 2.3M24.8 89.2a21.6 21.6 0 0 0 1.6 5.7"/>
<path d="M24.8 84.6l1.1-.1 .5 .2M26.4 94.9l-1.5 .6M26.4 94.9a2.38 2.38 0 0 0-.4 2.8 2.38 2.38 0 0 0 2.6 1.1M26.4 84.7a2.38 2.38 0 0 1 1.5 2.2 2.38 2.38 0 0 1-1.5 2.2M26.4 84.7l1.6 .2M26.4 89.1a17.1 17.1 0 0 0 1.4 5M26.4 89.1l-1 .2-.6-.1M27.8 94.1a2.41 2.41 0 0 1 2.3 1.2 2.41 2.41 0 0 1-.1 2.6M27.8 94.1l-.8 .3-.6 .5M28 88.9l-1.6 .2M28.6 98.8l-1.2 1M28.6 98.8a20.4 20.4 0 0 0 4.2 4.1"/>
<path d="M29.2 93.5l-1.4 .6M30 97.9a18.2 18.2 0 0 0 3.7 3.7M30 97.9l-.6 .6-.8 .3M31.3 97l-1.3 .9M58.2 97l1.2 .9M59.4 97.9a17.3 17.3 0 0 1-3.7 3.7M59.4 97.9l.6 .6 .8 .3M60.2 93.5l1.4 .6M60.8 98.8l1.3 1M60.8 98.8a20.4 20.4 0 0 1-4.2 4.1M61.4 88.9l1.6 .2M61.5 86.9a2.48 2.48 0 0 0 1.5 2.2"/>
<path d="M61.6 94.1a2.41 2.41 0 0 0-2.3 1.2 2.41 2.41 0 0 0 .1 2.6M61.6 94.1l.8 .3 .7 .5M63 84.7l-1.6 .2M63 84.7a2.48 2.48 0 0 0-1.5 2.2M63 89.1a17.1 17.1 0 0 1-1.4 5M63 89.1l1 .2 .6-.1M63.1 94.9a2.39 2.39 0 0 1 .3 2.8 2.39 2.39 0 0 1-2.6 1.1M63.1 94.9l1.4 .6M64.6 84.6a2.32 2.32 0 0 1 1.7 2.3M64.6 89.2l1.5 .2M64.6 89.2a21.6 21.6 0 0 1-1.5 5.7M64.6 84.6l-1-.1-.6 .2"/>
<path d="M66.1 84.4l-1.5 .2M66.3 86.9a2.32 2.32 0 0 1-1.7 2.3M32.8 102.9l-.9 1.3M32.8 102.9a2.37 2.37 0 0 0 1.1 2.7 2.37 2.37 0 0 0 2.9-.4M33.7 101.6a2.38 2.38 0 0 1 2.6-.1 2.38 2.38 0 0 1 1.2 2.3M33.7 101.6l-.6 .6-.3 .7M34.6 100.4l-.9 1.2M36.8 105.2l-.7 1.5M36.8 105.2a18.5 18.5 0 0 0 5.6 1.6M37.5 103.8a18.6 18.6 0 0 0 5 1.4M37.5 103.8a2.05 2.05 0 0 1-.7 1.4M38.1 102.4l-.6 1.4"/>
<path d="M42.4 106.8l-.2 1.5M42.4 106.8a2.36 2.36 0 0 0 2.3 1.7 2.36 2.36 0 0 0 2.3-1.7M42.5 105.2a2.4 2.4 0 0 1 2.2-1.5 2.4 2.4 0 0 1 2.2 1.5M42.5 105.2l-.2 .8 .1 .8M42.7 103.6l-.2 1.6M46.7 103.6l.2 1.6M46.9 105.2l.2 .8-.1 .8M47 106.8l.2 1.5M51.3 102.4l.7 1.4M52 103.8a18.6 18.6 0 0 1-5.1 1.4M52 103.8a2.05 2.05 0 0 0 .7 1.4M52.7 105.2l.6 1.5"/>
<path d="M52.7 105.2a18.5 18.5 0 0 1-5.7 1.6M54.8 100.4l.9 1.2M55.7 101.6a2.36 2.36 0 0 0-2.6-.1 2.36 2.36 0 0 0-1.1 2.3M55.7 101.6a2.12 2.12 0 0 1 .9 1.3M56.6 102.9a2.38 2.38 0 0 1-1.1 2.7 2.38 2.38 0 0 1-2.8-.4M56.6 102.9l1 1.3M91.3 116.7v3h38.1v-3M91.3 108.9h82.6M91.3 116.7h38.1M91.3 108.9v7.8M129.4 114.8h6.4v5.7M173.9 108.9v11.6"/>
<path d="M135.8 120.5h.1M135.8 120.5v9.6M135.8 120.5h8.6M135.8 130.1v10.1h38.1v-10.1M142.1 121.6a2.36 2.36 0 0 0 1.7 2l1.5 .7M142.1 126.5v3.3M142.1 120.5v1.1M142.1 129.8l.3 .1 2 .2M143.3 120.5a3.1 3.1 0 0 1 2 2.9M144.1 121a3.3 3.3 0 0 1-2 .6M144.2 120.5l1.1 .1M145.2 124.3a7.7 7.7 0 0 0-2.8 1.6l-.3 .6"/>
<path d="M145.3 123.9l-.3 .8-.4 .5M145.3 126.6v3.4M145.3 120.6v6M145.3 126.6a3.2 3.2 0 0 1-3.2 3.2M145.3 123.9a3.1 3.1 0 0 1-3.2 2.6M145.3 130l-9.5 .1M145.3 130h19.1M145.3 120.6h19.1M145.3 123.6v.3M164.4 123.6l.2 1.1 .4 .5M164.4 120.6v2.9M164.4 123.5v3.1"/>
<path d="M164.4 126.6v3.4M164.4 126.6a3.2 3.2 0 0 0 3.1 3.2M164.4 123.6a3 3 0 0 0 3.1 2.9M164.4 130l9.5 .1M164.5 124.3a7.3 7.3 0 0 1 2.8 1.6l.2 .6M164.6 122.1l-.2 1.4M165.3 120.5h8.6M165.5 120.5l-1.1 .1M165.6 121a3.3 3.3 0 0 0 1.9 .6M166.4 120.5l-1 .6-.8 1.1M167.5 126.5v3.3M167.5 129.8a2.41 2.41 0 0 1-1.7 .3h-.6"/>
<path d="M167.5 121.6a2.86 2.86 0 0 1-2.1 2.3l-1 .3M167.5 120.5v1.1M173.9 120.5v9.6M173.9 120.5h.1M135.8 140.3v.4h38.1v-.4"/>
<circle cx="44.7" cy="86.9" r="21.6"/>
<circle cx="44.7" cy="86.9" r="16.8"/>
<circle cx="44.7" cy="86.9" r="11"/>
</g>
<text font-size="5.6" x="194.6" y="199">A</text>
<g font-size="4.6">
<text x="157.5" y="187.5">SCALE: 2:1</text>
<text x="154.6" y="203.1">4140 Prehard</text>
</g>
<g font-size="4.2">
<text x="125.2" y="14.7">1.6250</text>
<text x="104.1" y="22">.1250</text>
<text x="148.5" y="28">.7500</text>
<text x="104.1" y="35.8">.7500</text>
<text x="97.6" y="44.1">TRUE R.0625</text>
<text x="28.4" y="54.2">A</text>
<text x="233.2" y="79.4">TRIMETRIC (1:1)</text>
<text x="74.9" y="86.7">1.0996</text>
<text x="181.3" y="86.5">.8661</text>
<text x="191.9" y="84.2">N7 -.0003</text>
<text x="198.5" y="88.3">-.0011</text>
<text x="28.4" y="121.1">A</text>
<text x="34.6" y="130.9">SCALE (1:1)</text>
<text x="97.1" y="143.6">SECTION A-A</text>
<text x="121.9" y="152.3">.1875</text>
<text x="150" y="161.6">.3750</text>
<text x="82.6" y="185.9">NOTES:</text>
</g>
<g font-size="3.9">
<text x="193.4" y="189.9">COMPOUND PLANET SPUR GEAR (INCH)</text>
<text x="210.3" y="198.5">220e-320-03</text>
<text x="250.3" y="198.5">QTY: 9</text>
</g>
<g font-size="3.5">
<text x="86.9" y="190.3">FOR ANY QUESTIONS,</text>
<text x="86.9" y="194.8">PLEASE CONTACT TRISTAN HINOUL:</text>
<text x="148.9" y="194.7">MATERIAL</text>
<text x="86.9" y="199.3">PHONE: (908) 420 -4258</text>
<text x="86.9" y="203.9">EMAIL: hinoul@go.uwracing.com</text>
</g>
<g font-size="3.4">
<text x="190.9" y="183.8">TITLE:</text>
<text x="194" y="193.8">SIZE</text>
<text x="208.3" y="205.1">WEIGHT: LBS</text>
<text x="247.7" y="205.1">SHEET 2 OF 3</text>
</g>
<g font-size="3.2">
<text x="44.2" y="210.4">5</text>
<text x="94.6" y="210.3">4</text>
<text x="143.1" y="210.4">3</text>
<text x="193.2" y="210.3">2</text>
<text x="245.4" y="210.6">1</text>
</g>
<text font-size="3" x="14" y="213.5">SOLIDWORKS Educational Product. For Instructional Use Only.</text>
<text font-size="2.8" x="203.8" y="193.5">UW -MADISON PART NUMBER</text>
</svg>
